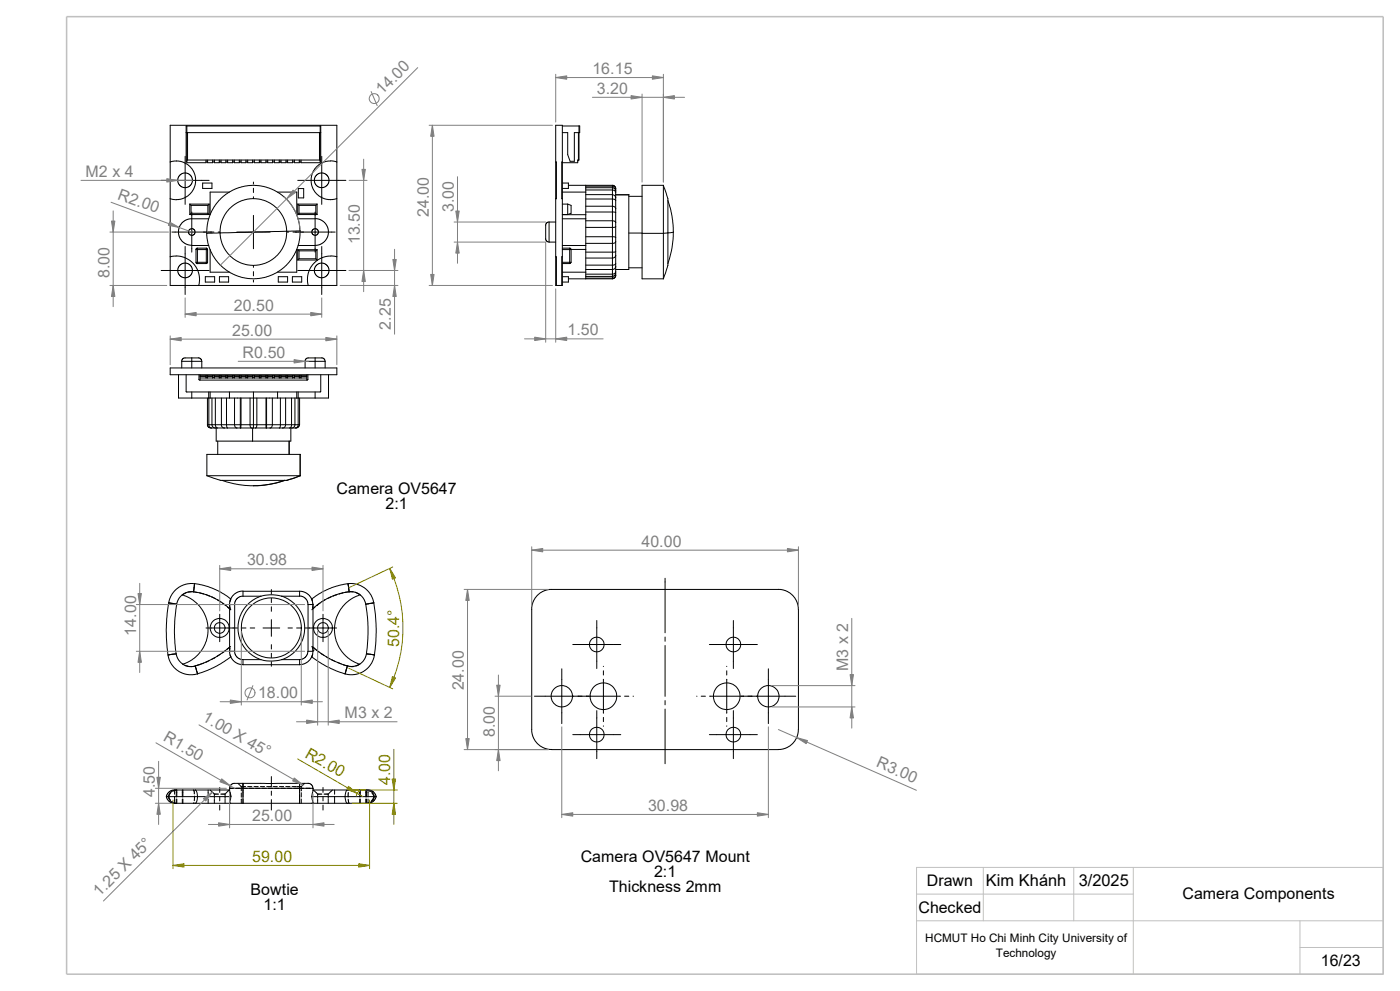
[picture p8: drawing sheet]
<svg xmlns="http://www.w3.org/2000/svg" width="420mm" height="297mm" viewBox="0 0 420 297" stroke-linecap="round" stroke-linejoin="round" font-family="sans-serif">
<path d="M275 260h140v32h-140zM295 260v16M322.1 260v16M340 260v32M275 268h65M275 276h140M390 276v16M390 284h25" fill="none" stroke="#c0c0c0" stroke-width=".3"/>
<path d="M20 5h395v287h-395z" fill="none" stroke="#c0c0c0" stroke-width=".47"/>
<g fill="none" stroke="#000" stroke-width=".3">
<path d="M51.1 37.5h49.9v48.1h-49.9zM55.8 39.8h40.4M56 37.8v11h5.8v-.8M56 37.8h40.1M56 37.8h-.2v10.5h.2M56.3 39.8v8.2M95.8 39.8v8.2M96.1 37.8h.1v10.5h-.1M96.1 37.8v11h-5.8v-.8M168.7 37.8h5M173.5 39.8v8.2M173.7 37.8v10.2h-.2"/>
<path d="M173.7 37.8h.2v2h-1.6v8.5h-1.3l-.7-1.9v-6.6h-1.6M48.3 54.1h14.4M51.1 48.6l1.1-.3h1.4l1.4 .3 1.3 .7 1.7 1.9 .5 1.3 .2 1.5-.2 1.6-.5 1.3-1.7 1.9-1.3 .6-1.4 .4-2.5-.2M55.5 46.9v14.4M56 48h.3M56.3 48h39.5M60.8 54.9h2.8v1.6h-2.8zM61.8 48.6h.5M62.3 48v.8h1.5v-.8M63.8 48.6h.5M64.3 48v.8h1.5v-.8M65.8 48.6h.5"/>
<path d="M66.3 48v.8h1.5v-.8M67.8 48.6h.5M68.3 48v.8h1.5v-.8M68.8 57.6h-5.8v6.7M69.8 48.6h.5M70.3 48v.8h1.5v-.8M71.8 48.6h.5M72.3 48v.8h1.5v-.8M73.8 48.6h.5M74.3 48v.8h1.5v-.8M75.8 48.6h.5M76 54.6v.6"/>
<path d="M76 56.4v1.3M76 59v.6M76.3 48v.8h1.5v-.8M77.8 48.6h.5M78.3 48v.8h1.5v-.8M79.8 48.6h.5M80.3 48v.8h1.5v-.8M81.8 48.6h.5M82.3 48v.8h1.5v-.8M83.3 57.6h5.7v6.7M83.8 48.6h.5M84.3 48v.8h1.5v-.8"/>
<path d="M85.8 48.6h.5M86.3 48v.8h1.5v-.8M87.8 48.6h.5M88.3 48v.8h1.5v-.8M89.3 54.1h14.5M89.5 56.5h1.6v2.8h-1.6zM89.8 48.6h.5M95.8 48h.3M96.5 46.9v14.4M101 48.6l-1.3-.4-1.2 .1-1.5 .3-1.3 .7-1.7 1.9-.5 1.3-.2 1.6 .2 1.5 .5 1.3 1.7 1.9 1.3 .6 1.5 .4h1.3l1.2-.3M166.7 48.6v11M166.7 48.6h.2v11h-.2"/>
<path d="M166.7 48.6v-11.1h2v11.1M166.7 59.6v17.4M168.7 48.6h-.2v11h.2M168.7 59.6v17.4M168.7 54.9h1.8v1.6h-1.8M168.7 57.6h7M168.7 48.6v11M170.5 55.5h13.2M173.5 48l-.2 .3M173.5 48h-.2v.8h-4.6M175.7 58.3h8M175.7 57.6v6.7"/>
<path d="M175.7 59.6h8M175.7 56.9h8M175.7 56.3h8M175.7 55.8h8M175.7 55.5v2.1M183.7 59.6l.6 .1 .4 .4M183.7 58.3l.8 .4 .2 .6M183.7 56.9l.7 .3 .3 .5M183.7 55.8l.6 .2 .4 .7M183.7 55.8v.5M183.7 59.6v2.2M183.7 58.3v1.3"/>
<path d="M183.7 56.9v1.4M183.7 56.3v.6M183.7 56.3l.8 .3 .2 .7M183.7 55.5v.3M183.7 55.5l.9 .5 .1 .7M184.7 59.3v.8M184.7 57.7v1.6M184.7 57.3v.4M184.7 56.7v.6M184.7 58.4h4M188.6 58.8h4M188.6 58.4v22.4h-3.9"/>
<path d="M199 55.5a11.6 11.6 0 0 1 1.4 7.4v6.9M51.1 77l1.8-.3 1.7 .2 2.1 1 1.2 1 .8 1 .9 1.8 .3 1.6-.3 2.3M51.6 69.6h12.6M55.5 73.9v14.4M55.5 78.8l1.5 .6 .5 .7 .2 .9-.2 1-.3 .6-.7 .5-1 .2-.9-.2-.6-.4-.5-.7-.2-.9 .2-1 .5-.7 .6-.4 .9-.1M56.9 61.2h5.8M56.9 64.3h5.8M56.9 61.2v3.1M56.9 61.2l.4 .4M57.3 61.6v2.3M57.3 63.9l-.4 .4M57.3 63.9h5.1"/>
<path d="M57.3 61.6h5.1M57.5 63.5v12.1M57.5 73.6h5.1M57.5 68.6l-.6 .1-.4 .9 .4 .7 .6 .2M57.5 68.5l.9 .5 .1 .6-.3 .7-.7 .3M58.8 78.6h.4M58.8 78.6l.4 .4M59.2 74.4h2.7M59.2 74.8h2.7M59.2 78.6h2.7M59.2 74.8v3.8M59.2 78.6v.4h2.7"/>
<path d="M59.2 74.4v.4M59.2 74.4l-.3 .1-.1 .3M59.2 74.8h-.4v3.8M61.9 74.8v3.8M61.9 78.6h.4M61.9 78.6v.4M61.9 74.8h.4M61.9 74.4v.4M61.9 74.4l.4 .4M62.3 74.8v3.8M62.3 78.6l-.4 .4M62.4 63.9l.3 .4"/>
<path d="M62.4 61.6v2.3M62.6 65.6h-5.9l-1.5 .7-1.1 1.1-.6 2.2 .6 2 1.3 1.3 2.1 .6M62.7 61.2l-.3 .4M62.7 61.2v3.1M63 74.8v6.8h5.8M65.4 69.6h.6M66 69.8l-3.9 .1M71 69.6h10M76 64.6v9.9M76 79.5v.6M86 69.3l-20 .5M86 69.3l-.1 2.1-.5 1.6-.9 1.8-1.1 1.4-1.5 1.4-1.6 1-1.7 .6-2.4 .3-2-.1-1.7-.5-1.7-.8-1.5-1.1-1.4-1.6-.9-1.6-.7-1.7-.3-2.3"/>
<path d="M86 69.3l-.3-2.3-.7-1.8-.9-1.5-1.4-1.6-1.5-1.1-1.7-.8-1.6-.5-2.1-.2-2.4 .4-1.7 .6-1.6 .9-1.5 1.4-1.2 1.7-.9 2-.4 1.4-.1 1.9M86 69.6h.6M86 69.3l4-.1-.5 4.1-.8 2.2-1 1.8-1.9 2.3-2.9 2.1-3 1.3-3.6 .6-2.7-.2-2.8-.9-2.6-1.3-2.1-1.7-1.7-2-1.3-2.4-.8-2.5-.3-2.7M87.9 69.6h12.6M89 74.8v6.8h-5.7M89.3 61.2h5.8M89.3 64.3h5.8M89.3 61.2v3.1M89.3 74.8v3.1M89.3 74.8l.4 .4M89.3 77.9h5.8M89.3 74.8h5.8"/>
<path d="M89.3 61.2l.4 .4M89.5 65.6h5M89.7 61.6v2.3M89.7 75.2v2.4M89.7 77.6l-.4 .3M89.7 77.6h5M89.7 75.2h5M89.7 63.9h5M89.7 61.6h5M89.7 63.9l-.4 .4M90 69.2l-.4-3.1-1-2.6-1.3-2.2-1.9-2.2-1.8-1.3-2.9-1.5-2.5-.6-2.6-.2-3 .5-2.6 .9-2.2 1.3-2.2 2-1.3 1.7-1.5 3-.6 2.5-.1 2.5M94.5 65.5l2 .5 1.5 1.5 .6 2-.6 2-1 1.2-1.5 .7-6 .2"/>
<path d="M94.5 68.6l-.6 .1-.4 .9 .4 .7 .6 .2M94.5 68.5l.9 .5 .1 .6-.3 .7-.7 .3M94.5 63.5v12.1M94.7 77.6l.4 .3M94.7 61.6v2.3M94.7 75.2v2.4M94.7 63.9l.4 .4M95.1 61.2v3.1M95.1 74.8v3.1M95.1 74.8l-.4 .4M95.1 61.2l-.4 .4M96.5 78.8l1.5 .6 .5 .7 .2 .9-.2 1-.4 .6-.6 .5-1 .2-1-.2-.5-.4-.5-.7-.2-.9 .2-1 .5-.7 .5-.4 1-.1"/>
<path d="M96.5 73.9v14.4M101 77l-1.3-.3-2.2 .2-1.7 .7-1.4 1.1-1.1 1.4-.9 1.9-.2 1.8 .3 1.7M163.7 71.5l.4 .9 .6 .2M163.7 67.6v3.9M164.7 66.5l-.6 .2-.4 .9M164.7 66.5v6.1M164.7 66.5h2M164.7 72.6h2M166.7 77v8.6h2v-8.6M166.7 77h.2v8.6M168.7 77h-.2v8.6M168.7 73.6h7"/>
<path d="M168.7 65.6h7M168.7 61.2h1.6M168.7 64.3h1.6M168.7 74.4h2.2M168.7 74.8h2.2M168.7 78.6h2.2M168.7 79h2.2M168.7 64.3h7M170.3 61.2v3.1M170.3 61.2l1 .4v2.3l-1 .4M170.9 74.8v3.8M170.9 74.4v.4"/>
<path d="M170.9 74.4l.4 .4M170.9 74.8h.4M170.9 78.6h.4M170.9 78.6v.4M171.3 78.6l-.4 .4M171.3 74.8v3.8M171.3 74.8h4.4M175.7 66.2h8M175.7 68.2h8M175.7 71h8M175.7 72.9h8M175.7 75.6h8"/>
<path d="M175.7 63.5h8M175.7 74.8v6.8M175.7 61.8h8M175.7 77.3h8M175.7 79.5h8M175.7 65.6v8M175.7 64.3v1.3M175.7 73.6v1.2M183.7 66.2l.7 .1 .3 .4M183.7 71l1 .2M183.7 63.5l1 .2M183.7 61.8l.7 .2 .3 .6"/>
<path d="M183.7 66.2v2M183.7 71v1.9M183.7 68.2v2.8M183.7 63.5v2.7M183.7 72.9v2.7M183.7 61.8v1.7M183.7 75.6v1.7M183.7 77.3v2.2M183.7 79.5v1.3M184.7 66.7v1.2M184.7 71.2v1.2M184.7 67.9v3.3"/>
<path d="M184.7 63.7v3M184.7 72.4v3M184.7 62.6v1.1M184.7 75.4v1.1M184.7 60.1v2.5M184.7 76.5v2.5M184.7 79v.8M184.7 79.8v1.6M184.7 67.9l-1 .3M184.7 72.4l-.4 .5h-.6M184.7 75.4l-1 .2M184.7 76.5l-.2 .5-.8 .3"/>
<path d="M184.7 79l-.3 .3-.7 .2M184.7 79.8l-.2 .6-.8 .4M188.6 69.8h4M192.6 69.9h6.4M192.6 69.9v-14.4h6.4v14.4M192.6 69.9v13.7h6.4M199 69.9v13.7M200.4 60.1l1.2 4.6 .4 4.9-1.6 .2M200.4 69.8v5a14.8 14.8 0 0 1-.8 7.3l-.6 1.5M200.4 69.8l-1.4 .1M202 69.6l-.4 4.7-1.2 4.7M48.3 81.1h14.4"/>
<path d="M61.6 82.9h2.8v1.6h-2.8zM65.8 82.9h2.8v1.6h-2.8zM76 81.4v1.3M76 83.9v.6M83.5 82.9h2.8v1.6h-2.8zM87.7 82.9h2.8v1.6h-2.8zM89.3 81.1h14.5M168.7 82.9h1.8v1.6h-1.8M168.7 81.6h7M170.5 83.6h13.2M175.7 80.8h8M175.7 82.8h8"/>
<path d="M175.7 82.2h8M175.7 83.4h8M175.7 81.6v2M183.7 83.4v.2M183.7 82.2v.6M183.7 82.8v.6M183.7 80.8v1.4M184.7 81.4v.5M184.7 81.9v.5M184.7 82.4l-.1 .7-.9 .5M184.7 81.4l-.3 .5-.7 .3M184.7 82.4l-.3 .7-.7 .3"/>
<path d="M184.7 81.9l-.3 .7-.7 .2M188.6 80.3h4M51.1 110.3h49.9v2h-49.9zM53.6 112.3v7h3.9M55.8 112.3v5.1l.2 .1M57.5 119.3h5.5M57.5 108.3v2M57.5 117.5v1.8M57.5 107.3h2.4l.5 .4 .1 .6M57.5 108.3h-3v2M57.5 107.3v1M57.5 107.3h-2.4l-.4 .4-.2 .6"/>
<path d="M57.5 108.3h3M59.7 112.3v1.4M60 112.6v.2M60 112.6h32M60 112.8h1.8M60 112.3v.3M60 112.8v1.1M60 113.3h32M60.5 108.3v2M61.8 113.1h.5M61.8 112.8v.5M61.8 112.6v.2"/>
<path d="M62.2 119.3v8M62.3 112.8v.5M62.3 112.8h1.5M62.3 112.6v.2M62.6 117.5l.1 9.8M63 119.3h5.8M63 117.5v1.8M63.6 119.3v8M63.8 113.1h.5M63.8 112.8v.5M63.8 112.6v.2M64.3 112.8h1.5"/>
<path d="M64.3 112.8v.5M64.3 112.6v.2M64.6 119.3v8M65.8 112.6v.2M65.8 113.1h.5M65.8 112.8v.5M66.3 112.6v.2M66.3 112.8h1.5M66.3 112.8v.5M66.4 119.3v8M67.8 112.6v.2M67.8 113.1h.5"/>
<path d="M67.8 112.8v.5M67.9 119.3v8M68.3 112.8h1.5M68.3 112.8v.5M68.3 112.6v.2M68.8 119.3h14.5M68.8 117.5v1.8M69.8 113.1h.5M69.8 112.8v.5M69.8 112.6v.2M70.3 112.8h1.5M70.3 112.8v.5"/>
<path d="M70.3 112.6v.2M70.4 119.3v8M71.8 113.1h.5M71.8 112.8v.5M71.8 112.6v.2M72.1 119.3v8M72.3 112.6v.2M72.3 112.8h1.5M72.3 112.8v.5M72.3 119.3v8M73.8 112.6v.2M73.8 113.1h.5"/>
<path d="M73.8 112.8v.5M74.3 112.8h1.5M74.3 112.8v.5M74.3 112.6v.2M75 119.3v8M75.8 112.6v.2M75.8 112.8v.5M75.8 113.1h.5M76 117.5v9.8M76.3 112.6v.2M76.3 112.8h1.5M76.3 112.8v.5"/>
<path d="M77 119.3v8M77.8 113.1h.5M77.8 112.8v.5M77.8 112.6v.2M78.3 112.8h1.5M78.3 112.8v.5M78.3 112.6v.2M79.8 113.1h.5M79.8 112.8v.5M79.8 119.3v8M79.8 112.6v.2M80 119.3v8"/>
<path d="M80.3 112.6v.2M80.3 112.8h1.5M80.3 112.8v.5M81.7 119.3v8M81.8 113.1h.5M81.8 112.8v.5M81.8 112.6v.2M82.3 112.6v.2M82.3 112.8h1.5M82.3 112.8v.5M83.3 117.5v1.8M83.3 119.3h5.7"/>
<path d="M83.8 112.6v.2M83.8 113.1h.5M83.8 112.8v.5M84.1 119.3v8M84.3 112.8h1.5M84.3 112.8v.5M84.3 112.6v.2M85.7 119.3v8M85.8 113.1h.5M85.8 112.8v.5M85.8 112.6v.2M86.3 112.8h1.5"/>
<path d="M86.3 112.8v.5M86.3 112.6v.2M87.5 119.3v8M87.8 113.1h.5M87.8 112.8v.5M87.8 112.6v.2M88.3 112.8h1.5M88.3 112.8v.5M88.3 112.6v.2M88.5 119.3v8M89 117.5v1.8M89.5 117.5v9.8"/>
<path d="M89.8 113.1h.5M89.8 112.8v.5M89.8 112.6v.2M89.9 119.3v8M90.3 112.6v.2M90.3 112.8h1.7M90.3 112.8v.5M91.5 108.3h3M91.5 108.3v2M92 112.3v.3M92 112.8v1.1M92 112.6v.2"/>
<path d="M92.4 112.3v1.4l-.2 .2h-32.3l-.3-.2M94.5 107.3h2.4l.5 .4 .1 .6M94.5 107.3v1M94.5 119.3h-5.5M94.5 108.3v2M94.5 117.5v1.8M94.5 107.3h-2.4l-.4 .4-.2 .6M94.5 108.3h3M96.2 112.3v5l-.1 .2h-40.1M97.5 108.3v2M98.6 112.3v7h-4.1M62.2 127.3l.4 .8 .9 .2"/>
<path d="M62.2 127.3h.5M62.7 127.3l.1 .6 .7 .4M62.7 127.3h.9M63.5 128.3h1.1M63.6 127.3l.3 .7 .7 .3M63.6 127.3h1M64.6 128.3h.6M64.6 127.3h1.8M64.6 127.3l.2 .6 .4 .4M64.9 128.3v3.9h10.9M65.2 128.3h2.1M65.3 132.2v4"/>
<path d="M66.4 127.3l.2 .6 .7 .4M66.4 127.3h1.5M67.3 128.3h.9M67.9 127.3h2.5M67.9 127.3l.3 1M68.2 128.3h2.9M70.4 127.3h1.7M70.4 127.3l.1 .6 .6 .4M71.1 128.3h1M72.1 128.3h.1M72.1 127.3v1M72.1 127.3h.2"/>
<path d="M72.2 128.3h3.2M72.3 127.3h2.7M72.3 127.3l-.1 1M75 127.3h1M75 127.3l.1 .7 .3 .3M75.4 128.3h.6M75.8 128.3v3.9M76 127.3v1M76 127.3h1M76 128.3h.7M76.7 128.3h3.1M77 127.3l-.1 .8-.2 .2"/>
<path d="M77 127.3h2.8M79.8 127.3v1M79.8 127.3h.2M79.8 128.3h.2M80 127.3v1M80 127.3h1.7M80 128.3h1M81 128.3h2.8M81.7 127.3l-.3 .8-.4 .2M81.7 127.3h2.4M83.8 128.3h1M84.1 127.3h1.6"/>
<path d="M84.1 127.3l-.3 1M84.8 128.3h2.1M85.7 127.3l-.2 .6-.7 .4M85.7 127.3h1.8M86.7 132.2v4M86.9 128.3h.6M87.2 128.3v3.9h-11.4M87.5 127.3l-.2 .7-.4 .3M87.5 127.3h1M87.5 128.3h1.1M88.5 127.3h1M88.5 127.3l-.2 .6-.8 .4"/>
<path d="M89.5 127.3h.4M89.5 127.3l-.3 .6-.6 .4M89.8 127.3l-.3 .8-.9 .2M90 136.2h-27.9v6.4M90 136.2v6.4M90 136.2h.1M62.1 142.6l3.9 1.3M62.1 142.6h27.9M66 144h20M66.6 144l5 1.2 4.4 .4M85.5 143.9l-4.7 1.3-4.8 .4M85.5 144a29.7 29.7 0 0 1-9.5 1.6"/>
<path d="M86 144h.1M90 142.6l-4 1.4M90 142.6h.1M54.7 178.3l-1 1-.7 1.8M54.7 178.3l2.5 1.1 2 1.6 1 1.1 1.5 2.6 .7 3.2-.3 3.3-1.3 3.2-1.5 2-1.1 1-1.7 1-1.7 .7M55.8 177.7l-1.1 .6M57.7 177.3l-1.3 .2M58 177.4l2.6 .4 3.3 1.3 2.7 1.5 2.3 1.9M58 177.4l1.3 .2M58 177.4l-1.9 .1-1.4 .8M58.4 175h-2.5l-2.3 1.1-1.9 1.8-.8 1.6-.3 1.2M58.4 175l-.4 2.4"/>
<path d="M58.4 174.9l3.7 .8 3.8 1.6 3.4 2.2-.3 .8M59.9 177.7l1.2 .3M61.7 178.2l1.2 .4M63.5 178.9l1.1 .6M65.2 179.7l1.1 .7M72.9 178.7l-.9 .1-.8 .5-.7 1-.1 .9M72.9 178.7h5.4M72.9 177.1l-1.4 .3-1.5 .9-.9 1.4-.2 1.5M78.3 178.7l-2.5 1.2-2.2 2-1.5 2.6-.7 2.8 .3 3.5 1.4 3 2.4 2.5 2.8 1.4M78.3 178.7l2.7-.4 3.5 .4M81.4 176.7v1.4M81.4 179.3v1.3"/>
<path d="M84.5 178.7l2.6 1.3 2 1.8 1.6 2.6 .7 3.1-.3 3.2-1.5 3.2-1.8 2-1.7 1.1-1.6 .7M89.9 178.6l.9 .2 1 .7 .5 .9 .1 .8M89.9 177.2h-17v1.5M89.9 177.2v1.5h-5.4M89.9 177.2l1.3 .2 1.3 .7 1 1.5 .4 1.6M97.6 179.7l-1.1 .7M99.3 178.9l-1.1 .5M101.1 178.2l-1.2 .4M102.9 177.7l-1.2 .3M104.4 174.9l2.6 .2 2.3 1.1 1.9 2 .9 2.5M104.4 175l.3 2.4M104.4 175l-3.4 .6-3.8 1.5-3.6 2.4 .1 .6"/>
<path d="M104.7 177.3l1.9 .2 1.5 .8-1.5 .6-1.7 .9-1.6 1.4-1.1 1.5-1.2 2.1-.4 1.6-.3 1.9 .2 2 .9 3.1 1.6 2.4 2.2 2 2.7 1.3M104.7 177.4h1.3M104.7 177.4l-1.2 .2M104.7 177.4l-2.5 .4-3.2 1.2-2.7 1.5-2.4 1.9M106.6 177.5l1.1 .6M108 178.3l1.3 1.4 .4 1.4M199.5 173.3v16.4M50.4 196.3l.4 1.6 .7 1.2 2.1 2.1 1.3 .6 1.4 .4h1.6l1.4-.2M50.6 180.7l2.4 .4M50.6 180.7a46.7 46.7 0 0 0-.2 15.6M52.9 196l-2.5 .3M52.9 196l.6 1.7 1.4 1.4"/>
<path d="M53 181.1a45.4 45.4 0 0 0-.2 14.9M54.9 199.1h.1M54.9 199.1l1.8 .7 1.9-.2M55.5 199.4l1.2 .4M56.7 199.8h.1M58.6 199.6l.7 2.4M58.6 199.6l-1.3 .2M59.8 199.2l-1.2 .4M61.1 198.7l-1.2 .5M61.8 188.2h9.4M62.8 198l-1.1 .5M64.5 197.1l-1.1 .6"/>
<path d="M65.9 184.1v8.2M66.1 196l-1 .7M66.8 180.8l1 .7M67.6 194.9l-.9 .8M67.8 181.5h.1M68.8 195.2l.3 1.4 .9 1.4 1.5 1 1.4 .2M68.9 195.2h1.5M68.9 181.2h1.5v14M68.9 194l-4.4 3.1-3.4 1.6-2.5 .9M68.9 181.2v14M68.9 181.5l.3 1.3-1-.9M69 194.2l-.1 1.3"/>
<path d="M69 196.3l.3 .6-3 2-3.3 1.7-3.7 1.4M69.2 193.8l-1 .7M70.4 195.2l.1 .9 .5 .8 1 .6 .9 .2M72.5 188.2h1.3M72.9 197.7v1.5M72.9 197.7h5.4M72.9 199.2h17M75.1 188.2h1.3M78.3 197.7l2.6 .4 3.6-.4M78.9 188.2h5M81.4 181.9v1.3M81.4 185.7v5"/>
<path d="M81.4 193.2v1.3M81.4 195.8v1.3M81.4 198.3v1.4M84.5 197.7h5.4M86.4 188.2h1.3M89 188.2h1.3M89.9 197.7v1.5M91.5 188.2h9.5M92.4 195.2l-.2 .9-.6 .9-.8 .5-.9 .2M92.4 181.2v14M92.4 195.2h1.5M92.4 181.2h1.5l-.1 1"/>
<path d="M93.7 182.2h.1M93.8 196.1l-.3 .8 3 2 4.3 2.1 2.7 .9M93.9 195h.1M93.9 181v14.2M93.9 195.2l-.3 1.4-.9 1.4-1.4 1-1.4 .2M93.9 194l3.2 2.4 2 1.2 5.1 2M94.5 181.9l-.9 .9M94.6 194.5l-1-.7 .3 1.2M94.7 194.6l1 .8M95 181.5h.1M96 180.7l-1 .8M96.2 195.8l1.1 .7"/>
<path d="M96.9 184.1v8.2M97.8 196.8l1.1 .6M99.5 197.7l1.1 .6M101.2 198.5l1.2 .5M103 199.2l1.2 .4M104.2 199.6h.1M104.2 199.6l-.7 2.4M104.9 199.7h1.2M107.9 199.1l-1.9 .6-1.8-.1M109.7 181.1l.1 .3a48.1 48.1 0 0 1 .1 14.6M109.9 196l-.4 1.3-.7 1-.9 .8-1.2 .5M109.9 196l2.5 .3"/>
<path d="M112.1 180.7l-2.4 .4M112.1 180.6l.1 .4a49.2 49.2 0 0 1 .2 15.3M112.3 196.3l-.8 2.5-.8 1.1-1.6 1.3-2.8 1-2.8-.2M159.5 182.7l.4-2.1 1.1-2 1.7-1.3 2.1-.6 68.7-.1 2.5 .6 1.5 .9 .9 1 .7 1.5 .4 1.4v36.7l-.5 2.4-1 1.5-1.2 1.1-1.8 .8-1.5 .2h-68l-2.5-.6-1.5-1-.9-.9-.7-1.5-.4-1.4v-36.6M171.8 193.2h14.4M179 186v14.4M181 199.7v.1M199.5 190.9v1.3M199.5 193.5v15.2M212.8 193.2h14.4M218 199.7v.1M220 186v14.4"/>
<path d="M160.3 208.7h25.8M168.5 200.4v16.5M179 213v14.4M181 201v1.3M181 203.6v10.1M181 215v1.3M181 217.6v.1M187.4 208.7h1.2M189.9 208.7h.1M199.5 210v1.2M199.5 212.5v16.4M209 208.7h.1"/>
<path d="M210.4 208.7h1.2M212.9 208.7h25.8M218 201v1.3M218 203.6v10.1M218 215v1.3M218 217.6v.1M220 213v14.4M230.5 200.4v16.5M49.9 238.8l.2 .6 .7 .8 .8 .5h.8M49.9 238.8h.5M50.4 238.8h8.9M50.4 238.8a2.46 2.46 0 0 0 2.5 1.9"/>
<path d="M50.6 238.8l.6 1.1M51.3 237.4l-.6 1.1M51.8 237.1l1.2-.3v2M52.4 236.8h.5M52.4 236.8v1.2M52.4 238.7v2M52.4 236.8l-1 .1-.7 .5-.8 1.4M52.9 236.8v2M52.9 239.5v1.2M52.9 236.8h2M52.9 236.8a2.54 2.54 0 0 0-2.5 2M53 239.5v1.2"/>
<path d="M54.7 236.8v2M54.7 239.5v1.2M54.9 236.8v2M54.9 239.5v1.2M54.9 236.8h3.7M58 236.8l.3 1.2M58.3 238.6v1.4M58.6 236.8l.5 .6 .2 1.4M58.6 236.8h10.3M59.3 238.8l-.1 .3a1.74 1.74 0 0 1-.6 1.6M59.3 238.8h10M62.4 236.8v2"/>
<path d="M62.4 239.5v1.2M63 236.8l1.3 1.2M64.3 238v1.3M64.3 239.5v1.2M64.3 238h1.3M65.9 236v1.5M65.9 238.8v1.2M66.2 238h1.3M67.5 238v1.3M67.5 239.5v1.2M68.7 236.8l-1.2 1.2M68.9 236.3h4"/>
<path d="M68.9 236.3l.4 2.5M68.9 236.3h1.2M69 237.5l.3 1.3M69.3 238.8l-.4 1.8M70.8 236.3h1.3M71.4 234.8l1 1M72.4 235.8h1.3M72.4 235.8v1.2M72.4 237.7v1.2M72.4 239.5v1.2M72.7 236.3h18.4M72.9 234.8v1.5"/>
<path d="M72.9 234.8h17M72.9 234.8v1.3M72.9 236.3v4.4M72.9 234.8h-3l-.7 .5-.3 1M74.3 235.8h1.3M76.2 235.8h1.3M78.1 235.8h1.3M80 235.8h1.3M81.4 232.7v3.1M81.4 237.1v1.3M81.4 239.6v3.2M81.9 235.8h1.3"/>
<path d="M83.8 235.8h1.3M85.7 235.8h1.3M87.6 235.8h1.3M89.1 235.8h1.3M89.9 234.8v1.3M89.9 236.3v4.4M89.9 234.8v1.5M89.9 234.8h3l.7 .5 .3 1M89.9 236.3h4M90.4 235.8v1.2M90.4 237.6v1.2M90.4 239.5v1.2"/>
<path d="M91.4 234.8l-1 1M91.8 236.3h1.2M93.5 238.8l.4 1.8M93.5 238.8h10M93.7 236.3h.2M93.9 236.3l-.4 2.5M93.9 236.8h10.3M94 236.8l1.3 1.2M95.3 238h1.3M95.3 238v1.3M95.3 239.5v1.2M96.9 236v1.5"/>
<path d="M96.9 238.8v1.2M97.2 238h1.3M98.5 238v1.3M98.5 239.5v1.2M99.7 236.8l-1.2 1.2M100.4 236.8v1.2M100.4 238.7v2M103.5 238.8v.3a1.61 1.61 0 0 0 .7 1.6M103.5 238.8h8.9M104.2 236.8h3.7M104.2 236.8a2.04 2.04 0 0 0-.7 2M104.4 239.5l.3 1.2"/>
<path d="M104.5 237.5l-.1 1.4M104.7 236.8l-.1 .1M107.9 236.8h2M107.9 236.8v2M107.9 239.5v1.2M108.1 236.8v2M108.1 239.5v1.2M109.7 239.5v1.2l1.2-.3M109.7 236.8v2M109.9 236.8l1.2 .4M109.9 236.8h.5v2M109.9 236.8v2"/>
<path d="M109.9 239.5v1.2M109.9 236.8a2.55 2.55 0 0 1 2.5 2M110.4 236.7l1 .2 .9 .7 .6 1.2h-.5M110.4 239.5v1.2M111.5 237.6l.6 1.2M112.1 239l-.7 1M112.4 238.8a2.46 2.46 0 0 1-2.5 1.9M112.8 238.7l-.7 1.4-.8 .5-.9 .1M171.8 220.2h14.4M212.8 220.2h14.4M51.6 240.3l1.2 .4M52.4 240.7h.5"/>
<path d="M52.9 240.7h2M54.9 240.7h3.7M58.2 240.6l-.2 .1M58.6 240.7h10.3M65.9 241.3v1.5M68.9 240.7h4M68.9 240.6v.1M68.9 240.6l.3 .1M68.9 240.6h.1M72.9 240.7h17M89.9 240.7h4M93.9 240.7h10.3"/>
<path d="M93.9 240.7h-.3M93.9 240.6v.1M93.9 240.6h.1M96.9 241.3v1.5M104.2 240.7h3.7M104.7 240.7h.1M107.9 240.7h2M109.9 240.7h.5"/>
<circle cx="55.5" cy="54.1" r="2.21"/>
<circle cx="96.5" cy="54.1" r="2.21"/>
<circle cx="65.9" cy="188.2" r="2.86"/>
<circle cx="65.9" cy="188.2" r="1.6"/>
<circle cx="81.4" cy="188.2" r="9"/>
<circle cx="96.9" cy="188.2" r="2.86"/>
<circle cx="96.9" cy="188.2" r="1.58"/>
<circle cx="179" cy="193.2" r="2.2"/>
<circle cx="220" cy="193.2" r="2.2"/>
<circle cx="168.5" cy="208.7" r="3.2"/>
<circle cx="181" cy="208.7" r="4"/>
<circle cx="218" cy="208.7" r="4"/>
<circle cx="230.5" cy="208.7" r="3.2"/>
<circle cx="179" cy="220.2" r="2.2"/>
<circle cx="220" cy="220.2" r="2.2"/>
</g>
<g fill="none" stroke="#808080" stroke-width=".3">
<path d="M111.3 27.4l1.9 4.3M125.3 20.3l-59.2 59.2M128.7 37.5h37M129.7 37.5v48.1M166.7 22.3v14.3M166.7 23.2h32.3M177.7 29.2h27.7M192.6 28.2v26.4M199 22.3v32.3M24.3 54.1h33.4M85.2 59a13.9 13.9 0 0 1 4.8 9.2M104.7 54.1h5.4"/>
<path d="M109.1 47.7v39.7M137.2 53v25.9M33 69.6h17.5M33.3 60.6l24.2 9M34 63.2v28.7M118.4 74.7v25.5M136.2 66.5h27.5M136.2 72.6h27.5v30M33 85.6h17M55.5 89.3v5.8M55.5 94.1h41M96.5 89.3v5.8"/>
<path d="M102 85.6h17.4M104.7 81.1h14.7M128.7 85.6h37M166.7 86.6v16M51.1 100.7v8.6M51.1 101.6h49.9M71.5 108.3h21M101 100.7v8.6M157.4 101.6h23.5M41.9 174.8v26.7M65.9 169.5v13.6M65.9 170.5h31"/>
<path d="M96.9 169.5v13.6M139.2 176.7h25.3M140.3 176.7v48M159.5 163.9v17.8M159.5 164.9h80M239.5 163.9v17.8M40.9 181.2h50.5M40.9 195.2h50.5M72.4 189.2v22.1M90.4 189.2v22.1M95.3 189.2v28.1M98.5 189.2v28.1"/>
<path d="M255.5 185.3v32.9M59.7 217.3l31.2 17.9M66 210.3h30.7M75.9 205.5l-1.8 4.3M88.9 216.3h30.2M148.5 208.7h10.8M149.5 202.3v28.7M168.5 217.8v27.3M230.5 217.8v27.3M231.5 205.5h25M231.5 211.9h25M233.5 218.7l41.4 18.2"/>
<path d="M46.6 236.3h21.3M46.8 222.6l23.6 13.7M47.6 228.2v18.9M63.7 237.4l-32.7 32.6M68.9 238v10.1M93.9 238v10.1M139.2 224.7h25.3M46.6 240.7h4.8M62.5 247.1h37.7M168.5 244.1h62"/>
<circle cx="112.3" cy="29.5" r="1.49"/>
<circle cx="75" cy="207.6" r="1.51"/>
</g>
<path d="M116.9 170.4a42.1 42.1 0 0 1 0 35.6M117.8 169.9l-13.2 6.2M104.6 200.3l13.2 6.2M51.9 239.8v20.5M89.3 227.5l19.6 11.3M105.6 236.8h13.6M108 237a2.03 2.03 0 0 0-1.1 1.6M110.9 239.8v20.5M118.2 224.6v22.5M51.9 259.4h59M105.6 240.7h13.6" fill="none" stroke="#808000" stroke-width=".3"/>
<g fill="#808080" stroke="#808080" stroke-width=".3">
<path d="M93.9 247.1l3.3-.5v1z"/>
<path d="M65.6 246.6l3.3 .5-3.3 .5z"/>
<path d="M47.1 233h1l-.5 3.3z"/>
<path d="M47.6 240.7l.5 3.4h-1z"/>
<path d="M66.5 233.4l2.6 2.1-3.1-1.2z"/>
<path d="M61 239.4l2.7-2-2 2.7z"/>
<path d="M88.3 233.2l2.6 2-3.1-1.1z"/>
<path d="M65.9 170.5l3.3-.5v1z"/>
<path d="M93.6 170l3.3 .5-3.3 .5z"/>
<path d="M41.4 177.9h1l-.5 3.3z"/>
<path d="M41.9 195.2l.5 3.3h-1z"/>
<path d="M69.1 209.8l3.3 .5-3.3 .5z"/>
<path d="M90.4 210.3l3.3-.5v1z"/>
<path d="M92 215.8l3.3 .5-3.3 .5z"/>
<path d="M98.5 216.3l3.3-.5v1z"/>
<path d="M50 53.6l3.3 .5-3.3 .5z"/>
<path d="M55.5 94.1l3.3-.5v1.1z"/>
<path d="M93.2 93.6l3.3 .5-3.3 .6z"/>
<path d="M108.6 50.8h1l-.5 3.3z"/>
<path d="M109.1 81.1l.5 3.3h-1z"/>
<path d="M87.9 57l.7 .7-2.7 1.9z"/>
<path d="M33.4 66.3h1.1l-.5 3.3z"/>
<path d="M34 85.6l.5 3.3h-1.1z"/>
<path d="M50.9 66.5l2.9 1.7-3.3-.7z"/>
<path d="M117.9 77.8h1l-.5 3.3z"/>
<path d="M118.4 85.6l.5 3.3h-1z"/>
<path d="M139.7 221.4h1.1l-.5 3.3z"/>
<path d="M140.3 176.7l.5 3.3h-1.1z"/>
<path d="M159.5 164.9l3.3-.5v1z"/>
<path d="M236.2 164.4l3.3 .5-3.3 .5z"/>
<path d="M239 221.1l3.2 .9-.3 .9z"/>
<path d="M255 202.2h1l-.5 3.3z"/>
<path d="M255.5 211.9l.5 3.3h-1z"/>
<path d="M149 205.4h1l-.5 3.3z"/>
<path d="M149.5 224.7l.5 3.3h-1z"/>
<path d="M168.5 244.1l3.3-.5v1z"/>
<path d="M227.2 243.6l3.3 .5-3.3 .5z"/>
<path d="M129.7 37.5l.5 3.4h-1z"/>
<path d="M129.2 82.3h1l-.5 3.3z"/>
<path d="M136.7 63.2h1.1l-.6 3.3z"/>
<path d="M137.2 72.6l.6 3.3h-1.1z"/>
<path d="M160.4 101l3.3 .6-3.3 .5z"/>
<path d="M166.7 101.6l3.3-.6v1.1z"/>
<path d="M195.7 22.7l3.3 .5-3.3 .5z"/>
<path d="M166.7 23.2l3.3-.5v1z"/>
<path d="M199 29.2l3.3-.5v1z"/>
<path d="M189.3 28.7l3.3 .5-3.3 .5z"/>
<path d="M51.1 101.6l3.3-.5v1.1z"/>
<path d="M97.7 101.1l3.3 .5-3.3 .6z"/>
<path d="M88.2 107.8l3.3 .5-3.3 .5z"/>
</g>
<g fill="#808000" stroke="#808000" stroke-width=".3">
<path d="M51.9 259.4l3.3-.5v1z"/>
<path d="M107.6 258.9l3.3 .5-3.3 .5z"/>
<path d="M118.2 240.7l.5 3.4h-1.1z"/>
<path d="M117.6 233.5h1.1l-.5 3.3z"/>
<path d="M104.6 235.7l2.5 2.1-3-1.2z"/>
<path d="M117.7 202.8l1 .4-1.8 2.8z"/>
<path d="M116.9 170.4l1.8 2.8-1 .4z"/>
</g>
<g font-size="4.9">
<text x="295.8" y="265.5">Kim Khánh</text>
<text x="323.6" y="265.5">3/2025</text>
</g>
<g font-size="4.8" fill="#808080">
<text x="177.7" y="22.2">16.15</text>
<text x="114.7" y="28.5" transform="rotate(-45 114.7 28.5)">14.0</text>
<text x="179" y="28.1">3.20</text>
<text x="25.6" y="53">M2 x 4</text>
<text x="35.1" y="59.6" transform="rotate(20 35.1 59.6)">R2.00</text>
<text x="128.6" y="65" transform="rotate(-90 128.6 65)">24.00</text>
<text x="136.1" y="63.6" transform="rotate(-90 136.1 63.6)">3.00</text>
<text x="108" y="73.3" transform="rotate(-90 108 73.3)">13.50</text>
<text x="32.9" y="83.4" transform="rotate(-90 32.9 83.4)">8.00</text>
<text x="70.2" y="93.1">20.50</text>
<text x="69.7" y="100.6">25.00</text>
<text x="117.3" y="98.8" transform="rotate(-90 117.3 98.8)">2.25</text>
<text x="170.2" y="100.5">1.50</text>
<text x="72.8" y="107.3">R0.50</text>
<text x="192.5" y="163.8">40.00</text>
<text x="74.1" y="169.4">30.98</text>
<text x="40.8" y="190.5" transform="rotate(-90 40.8 190.5)">14.00</text>
<text x="254.4" y="201.1" transform="rotate(-90 254.4 201.1)">M3 x 2</text>
<text x="77.4" y="209.3">18.00</text>
<text x="139.1" y="206.9" transform="rotate(-90 139.1 206.9)">24.00</text>
<text x="60.5" y="215.8" transform="rotate(30 60.5 215.8)">1.00 X 45°</text>
<text x="103.4" y="215.3">M3 x 2</text>
<text x="48.7" y="221.9" transform="rotate(30 48.7 221.9)">R1.50</text>
<text x="148.4" y="220.9" transform="rotate(-90 148.4 220.9)">8.00</text>
<text x="262.6" y="229.6" transform="rotate(24 262.6 229.6)">R3.00</text>
<text x="46.5" y="238.9" transform="rotate(-90 46.5 238.9)">4.50</text>
<text x="194.4" y="243">30.98</text>
<text x="75.7" y="246">25.00</text>
<text x="29.8" y="268.9" transform="rotate(-45 29.8 268.9)">1.25 X 45°</text>
</g>
<g font-size="4.8">
<text x="101" y="148">Camera OV5647</text>
<text x="115.7" y="152.5">2:1</text>
<text x="174.2" y="258.4">Camera OV5647 Mount</text>
<text x="196.2" y="262.9">2:1</text>
<text x="75.2" y="268.3">Bowtie</text>
<text x="182.8" y="267.4">Thickness 2mm</text>
<text x="278" y="265.5">Drawn</text>
<text x="354.7" y="269.4">Camera Components</text>
<text x="79.1" y="272.8">1:1</text>
<text x="275.5" y="273.7">Checked</text>
<text x="396.2" y="289.4">16/23</text>
</g>
<g font-size="4.8" fill="#808000">
<text x="119.8" y="193.9" transform="rotate(-90 119.8 193.9)">50.4°</text>
<text x="91.2" y="226.8" transform="rotate(30 91.2 226.8)">R2.00</text>
<text x="117.1" y="235.3" transform="rotate(-90 117.1 235.3)">4.00</text>
<text x="75.7" y="258.3">59.00</text>
</g>
<g font-size="3.5">
<text x="277.6" y="282.4">HCMUT Ho Chi Minh City University of</text>
<text x="298.7" y="286.9">Technology</text>
</g>
</svg>
